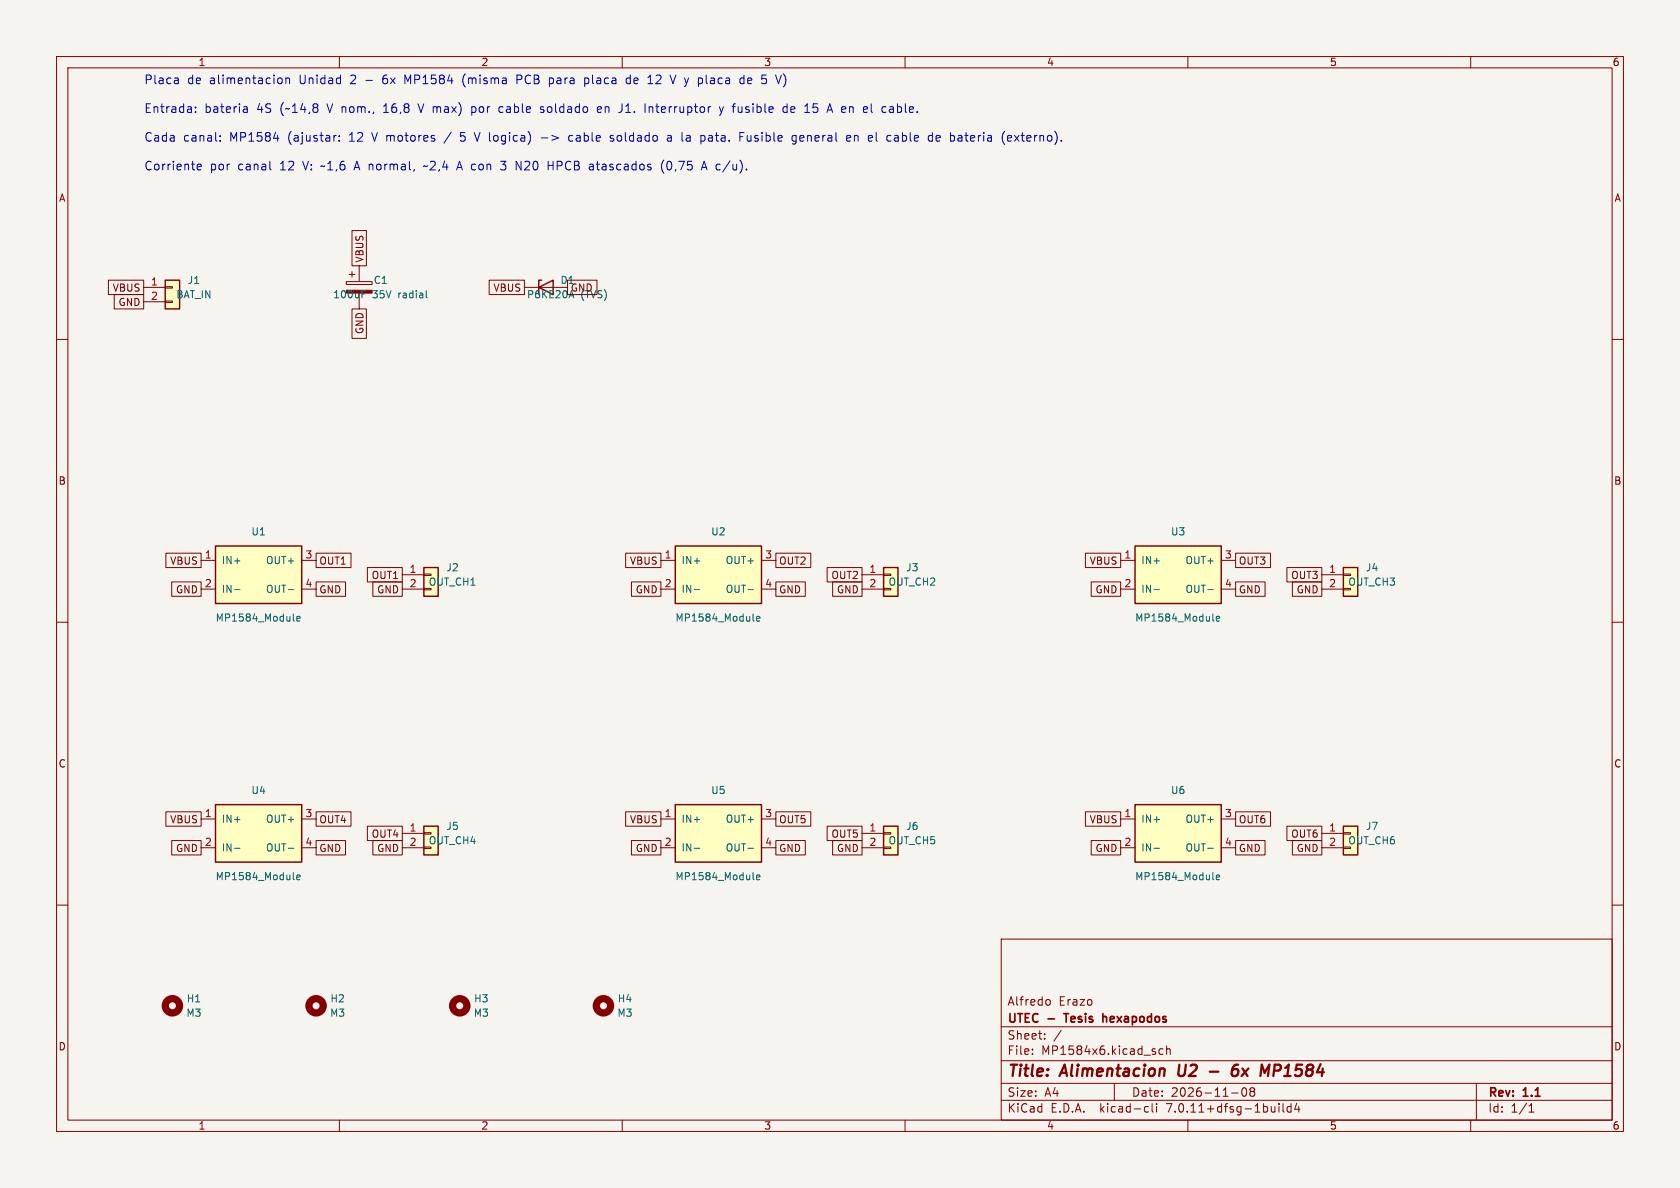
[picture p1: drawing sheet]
<svg xmlns="http://www.w3.org/2000/svg" width="297mm" height="210mm" viewBox="0 0 297 210" stroke-linecap="round" stroke-linejoin="round" font-family="sans-serif">
<path d="M0 0h297v210h-297z" fill="#f5f4ef" stroke="#f5f4ef" stroke-width=".18"/>
<g fill="none" stroke="#840000" stroke-width=".18">
<path d="M10 10h277v190h-277zM12 12h273v186h-273zM60 10v2M110 10v2M160 10v2M210 10v2M260 10v2M10 60h2M19.2 49.5h6.2v2.6h-6.2zM20.2 52.1h5.2v2.5h-5.2zM25.4 50.8h3.8M25.4 53.3h3.8"/>
<path d="M29.2 53.2h1.3v.3h-1.3zM29.2 50.7h1.3v.2h-1.3zM61.2 49.8h4.6v.5h-4.6zM61.7 48.5h1M62.2 54.6h2.6v5.2h-2.6zM62.2 40.8h2.6v6.2h-2.6zM62.2 48v1M63.5 47v2.8M63.5 51.8v2.8M86.5 49.5h6.2v2.6h-6.2zM92.7 50.8h7.6M100.3 49.5h5.2v2.6h-5.2z"/>
<path d="M285 60h2M29.3 97.8h6.3v2.5h-6.3zM35.6 99.1h2.5M53.3 99.1h2.6M55.9 97.8h6.2v2.5h-6.2zM110.6 97.8h6.2v2.5h-6.2zM116.8 99.1h2.6M134.6 99.1h2.6M137.2 97.8h6.1v2.5h-6.1zM191.9 97.8h6.2v2.5h-6.2zM198.1 99.1h2.6M215.9 99.1h2.5"/>
<path d="M218.4 97.8h6.2v2.5h-6.2zM10 110h2M30.4 102.9h5.2v2.5h-5.2zM35.6 104.1h2.5M53.3 104.1h2.6M55.9 102.9h5.2v2.5h-5.2zM64.9 100.3h6.2v2.6h-6.2zM65.9 102.9h5.2v2.5h-5.2zM71.1 101.6h3.8M71.1 104.1h3.8M74.9 104h1.3v.3h-1.3zM74.9 101.5h1.3v.2h-1.3z"/>
<path d="M111.6 102.9h5.2v2.5h-5.2zM116.8 104.1h2.6M134.6 104.1h2.6M137.2 102.9h5.2v2.5h-5.2zM146.2 100.3h6.2v2.6h-6.2zM147.2 102.9h5.2v2.5h-5.2zM152.4 101.6h3.8M152.4 104.1h3.8M156.2 104h1.3v.3h-1.3zM156.2 101.5h1.3v.2h-1.3zM192.9 102.9h5.2v2.5h-5.2zM198.1 104.1h2.6"/>
<path d="M215.9 104.1h2.5M218.4 102.9h5.2v2.5h-5.2zM227.5 100.3h6.2v2.6h-6.2zM228.5 102.9h5.2v2.5h-5.2zM233.7 101.6h3.8M233.7 104.1h3.8M237.5 104h1.3v.3h-1.3zM237.5 101.5h1.3v.2h-1.3zM285 110h2M10 160h2M29.3 143.5h6.3v2.6h-6.3zM30.4 148.6h5.2v2.5h-5.2z"/>
<path d="M35.6 149.9h2.5M35.6 144.8h2.5M53.3 149.9h2.6M53.3 144.8h2.6M55.9 143.5h6.2v2.6h-6.2zM55.9 148.6h5.2v2.5h-5.2zM64.9 146h6.2v2.6h-6.2zM65.9 148.6h5.2v2.5h-5.2zM71.1 147.3h3.8M71.1 149.9h3.8M74.9 149.7h1.3v.3h-1.3zM74.9 147.2h1.3v.2h-1.3z"/>
<path d="M110.6 143.5h6.2v2.6h-6.2zM111.6 148.6h5.2v2.5h-5.2zM116.8 149.9h2.6M116.8 144.8h2.6M134.6 149.9h2.6M134.6 144.8h2.6M137.2 143.5h6.1v2.6h-6.1zM137.2 148.6h5.2v2.5h-5.2zM146.2 146h6.2v2.6h-6.2zM147.2 148.6h5.2v2.5h-5.2zM152.4 147.3h3.8M152.4 149.9h3.8"/>
<path d="M156.2 149.7h1.3v.3h-1.3zM156.2 147.2h1.3v.2h-1.3zM191.9 143.5h6.2v2.6h-6.2zM192.9 148.6h5.2v2.5h-5.2zM198.1 149.9h2.6M198.1 144.8h2.6M215.9 149.9h2.5M215.9 144.8h2.5M218.4 143.5h6.2v2.6h-6.2zM218.4 148.6h5.2v2.5h-5.2zM227.5 146h6.2v2.6h-6.2zM228.5 148.6h5.2v2.5h-5.2z"/>
<path d="M233.7 147.3h3.8M233.7 149.9h3.8M237.5 149.7h1.3v.3h-1.3zM237.5 147.2h1.3v.2h-1.3zM285 160h2M177 166h108v32h-108zM185.2 176.7l.3 .1 .2 .2-.1 .6-.4 .1M60 198v2M110 198v2M160 198v2M177 194.5h108M177 191.5h108"/>
<path d="M177 187.5h108M177 181.5h108M182.5 186.3v.1M182.5 185.5v.1M184.7 183.6v.1M184.7 182.8v.1M187.6 182.1l-1.3 2M197 191.5v3M202.6 195.6l.4 .1M203 196.5l-.4 .1M203.7 195.1v1.3l.2 .2M204.5 195.1v.1"/>
<path d="M204.5 195.6v1M205.6 185.5l-.4-.1-.3 .3v.4l.1 .2h.6M206.2 185.5l.3-.1 .3 .1 .1 .9M206.2 184.9v1.5M210 198v2M217.7 193.2h1.2M219.7 192.4l.2-.1a.81 .81 0 0 1 .6 .6 .81 .81 0 0 1-.3 .8l-.2 .1a.81 .81 0 0 1-.3-1.4zM221.2 192.9l-.2-.2 .2-.4 .5 .1 .1 .2-.3 .3M221.2 192.9l-.2 .3v.3l.2 .3 .5-.1 .1-.2-.1-.4-.2-.2M221.2 192.9h.3M226.1 195.1v.1M226.1 195.6v1"/>
<path d="M226.8 195.1v1.3l.2 .2M228.2 195.7l-.4-.1-.3 .3v.4l.2 .2h.5M228.2 195.1v1.5M229.2 195l-.3 1.1h.9M229.6 195.6v1M260 198v2M261 191.5v6.5M270.3 196.6h.9M270.3 195.5l.4-.4v1.5"/>
</g>
<path d="M208.5 188.2l-.2 1.6 .3 .4M213.9 189.4h1.5M218.9 188.2a.91 .91 0 0 0-1.1 .9l-.1 .7 .2 .3a.66 .66 0 0 0 1-.3v-.4l-.1-.3a.66 .66 0 0 0-1 .3M220.7 188.9l-1.2 1.3M225.2 189.3h.8M225.4 188.2l-.3 2" fill="none" stroke="#840000" stroke-width=".4"/>
<path d="M188.1 179.2h.8M195 179.2v1.5M195 179.8l.2-.1 .4 .1v.9" fill="none" stroke="#840000" stroke-width=".3"/>
<g fill="none" stroke="#840000" stroke-width="1.3">
<circle cx="30.5" cy="177.8" r="1.27"/>
<circle cx="55.9" cy="177.8" r="1.27"/>
<circle cx="81.3" cy="177.8" r="1.27"/>
<circle cx="106.7" cy="177.8" r="1.27"/>
</g>
<g fill="#ffffc2" stroke="#ffffc2" stroke-width=".18">
<path d="M156.2 146.1h2.5v5h-2.5z"/>
<path d="M119.4 142.2h15.2v10.2h-15.2z"/>
<path d="M237.5 146.1h2.5v5h-2.5z"/>
<path d="M237.5 100.3h2.5v5.1h-2.5z"/>
<path d="M200.7 142.2h15.2v10.2h-15.2z"/>
<path d="M200.7 96.5h15.2v10.2h-15.2z"/>
<path d="M156.2 100.3h2.5v5.1h-2.5z"/>
<path d="M119.4 96.5h15.2v10.2h-15.2z"/>
<path d="M38.1 142.2h15.2v10.2h-15.2z"/>
<path d="M38.1 96.5h15.2v10.2h-15.2z"/>
<path d="M29.2 49.5h2.5v5.1h-2.5z"/>
<path d="M74.9 146.1h2.6v5h-2.6z"/>
<path d="M74.9 100.3h2.6v5.1h-2.6z"/>
</g>
<g fill="none" stroke="#840000" stroke-width=".25">
<path d="M29.2 49.5h2.5v5.1h-2.5zM95.2 50.8l2.6-1.3v2.6zM95.8 49.5h-.6v2.6M38.1 96.5h15.2v10.2h-15.2zM119.4 96.5h15.2v10.2h-15.2zM200.7 96.5h15.2v10.2h-15.2zM74.9 100.3h2.6v5.1h-2.6zM156.2 100.3h2.5v5.1h-2.5zM237.5 100.3h2.5v5.1h-2.5zM38.1 142.2h15.2v10.2h-15.2zM74.9 146.1h2.6v5h-2.6zM119.4 142.2h15.2v10.2h-15.2z"/>
<path d="M156.2 146.1h2.5v5h-2.5zM200.7 142.2h15.2v10.2h-15.2zM237.5 146.1h2.5v5h-2.5z"/>
</g>
<g fill="none" stroke="#006464" stroke-width=".18">
<path d="M64 52h.4M64 51.4h.6M75.4 51.4v1.1l.1 .1M101 51.4l.4 1.2M41.5 104.2h.9M51 104.2h.9M51.9 109.7l.1 .1M52.5 109.4l.6-.1-.1-.3h-.4l-.1 .1v.6h.5M122.7 104.2h1M132.2 104.2h1M133.2 109.7l.1 .1M133.7 109.4l.6-.1v-.3h-.4l-.2 .1 .1 .6h.5"/>
<path d="M204 104.2h1M213.5 104.2h1M214.5 109.7l.1 .1M215 109.4l.6-.1v-.3h-.4l-.2 .1 .1 .6h.5M41.5 150h.9M51 150h.9M51.9 155.5h.1M52.5 155.1l.6-.1-.1-.3h-.4l-.1 .2v.6h.5M122.7 150h1M132.2 150h1M133.2 155.5h.1M133.7 155.1l.6-.1v-.3h-.4l-.2 .2 .1 .6h.5"/>
<path d="M204 150h1M213.5 150h1M214.5 155.5h.1M215 155.1l.6-.1v-.3h-.4l-.2 .2 .1 .6h.5"/>
</g>
<path d="M61.2 51.3h4.6v.5h-4.6z" fill="#840000" stroke="#840000" stroke-width=".18"/>
<g fill="none" stroke="#0000c2" stroke-width=".18">
<path d="M31.3 13.8l.2 .2v.8M31.5 14.7l-.1 .1M31.5 14.1l-.1 .1M34.6 19.7v.2M34.6 18.9v.2M43.2 18.9h.3l.2 .2v.8M43.7 19.8l-.5 .1M43.7 19.2l-.5 .1M49.6 13.8l.3 .3v.4l-.3 .3M50.5 13.9l.3-.1 .3 .1 .1 .9M50.5 13.8v1M72.1 14.4l-.5-1.1v1.5"/>
<path d="M73.9 18.4l.5 1.5M82 13.3l-.2 .8 .2 1M83.4 19.8l.4 .1M83.4 18.9v1.5M83.8 18.9h-.4M88.8 18.9h-.3l-.3 .2 .1 .6 .5 .2M91.4 14.1h.6M92 13.3h-.6v1.5M96.1 18.9h-.4l-.2 .2 .7 .5M96.2 19.7l-.2 .2-.5-.1M97.3 13.8l.4 .1M97.7 14.7l-.4 .1"/>
<path d="M103.4 13.9l.4-.1 .2 .1M103.4 13.8v1.5M104 14.7l-.2 .1-.4-.1M105.6 19.4l.7-.2v-.3h-.5l-.2 .2 .1 .7h.6M111.4 13.9l-.4-.1-.3 .3v.4l.1 .2h.6M111.4 13.3v1.5M114.5 14.8h.9M114.8 18.9v1M115.2 18.9l-.4 .1M119.5 13.3l-.5 1.5M127.2 18.9l.3 1M127.5 19.9l-.1 .3-.2 .2"/>
<path d="M127.9 18.9l-.4 1M131.1 13.8l.4 .1M131.5 14.7l-.4 .1M131.5 13.3v1.5M132.4 13.8l-.2 .2v.6l.2 .2M132.9 14.1l-.7 .2M138.8 13.5l.1 .6-.1 .8M139.1 18.9h-.4l-.3 .2v.5l.2 .2h.5M139.1 18.4v1.5M140 18.9l-.2 .2v.6l.2 .2M140.5 19.2l-.7 .2M143.7 19.7l.6 .2"/>
<path d="M144.5 18.4h-.7l-.1 .7 .6-.2M157.4 18.9h.3l.2 .2v.8M157.9 19.8l-.5 .1M157.9 19.2l-.5 .1M34.9 29.5l.7-.1-.1-.3-.4-.1-.2 .2v.8h.6M38.9 24.8v.2M38.9 24v.2M47.8 30h.1M48.4 24.4h.9M59.5 23.9l-.3 .1M60 24v.2M60 24.8v.2"/>
<path d="M74.8 29.5l.3-.2 .3 .2M79.8 23.4l-1.3 1.9M80.9 29.6h.7M81.2 28.5l-.5 1.5M81.4 24.8l.2 .2M82.2 23.4h-.7l-.1 .8 .2-.2M83.8 23.4l.6 1.6M88.5 29.9l.2 .1h.6M88.5 28.5h.9l-.5 .6 .4 .1M91.2 28.5l.9 1.5M95.7 24.4h1.1M96.9 29.2h.9"/>
<path d="M97.8 28.5v1.5M101.3 24l-.5-.1-.3 .3v.5l.2 .2h.6M108.4 24l-.3-.1-.2 .3v.2l.5 .1v.4h-.5M117.4 28.3a1.75 1.75 0 0 0 0 2.3M118 24h.6l.1 1M118.2 28.5a.95 .95 0 0 0 0 1.5M118.7 24.3l-.5 .1a.3 .3 0 0 0-.3 .3 .3 .3 0 0 0 .3 .3l.5-.1M121.5 23.9h.3M121.5 24.4h.4M121.5 25h.4M124 30l.5-1.5 .5 1.5M124.1 29.6h.8"/>
<path d="M125.3 24.4v.5M130.8 23.4h.7M130.8 24.2h.5M132.1 23.9v.8l.1 .2 .3 .1M140.3 23.9l.4 .1M140.7 24.9l-.4 .1M140.7 23.9v1.3l-.1 .2-.4 .1M141.9 23.9h-.3l-.2 .3 .1 .7 .4 .1M142.1 24.3l-.7 .1M149.9 23.9l.4 .1 .1 .3-.7 .1M150.3 24.9l-.4 .1M151 23.9v1.1"/>
<path d="M151.6 24l-.3-.1-.3 .2M158.3 23.9h.3l.2 .3v.8M158.8 24.3l-.5 .1M158.8 24.9l-.5 .1M165.5 24.4l.7-.1-.1-.3-.4-.1-.2 .3 .1 .7h.5M178.2 24l.4-.1 .2 .4-.7 .1M178.2 24.9h.6M179.4 23.9l.8 1.1M180.2 23.9l-.8 1.1"/>
</g>
<g font-size="2.8" fill="#840000">
<text x="178" y="190.9">Title:</text>
<text x="187.7" y="190.9">Alimentacion</text>
<text x="209.1" y="190.9">U2</text>
<text x="220.3" y="190.9">6x</text>
<text x="226.1" y="190.9">MP1584</text>
</g>
<g font-size="2.1" fill="#0000c2">
<text x="25.4" y="15">Placa</text>
<text x="33.1" y="15">de</text>
<text x="37.1" y="15">alimentacion</text>
<text x="53.1" y="15">Unidad</text>
<text x="62.2" y="15">2</text>
<text x="65" y="15">-</text>
<text x="68.2" y="15">6x</text>
<text x="72.2" y="15">MP1584</text>
<text x="82.6" y="15">(misma</text>
<text x="92.3" y="15">PCB</text>
<text x="98.2" y="15">para</text>
<text x="104.6" y="15">placa</text>
<text x="112.1" y="15">de</text>
<text x="116.1" y="15">12</text>
<text x="120.4" y="15">V y placa</text>
<text x="133" y="15">de</text>
<text x="137" y="15">5</text>
<text x="25.4" y="20.1">Entrada:</text>
<text x="36.1" y="20.1">bateria</text>
<text x="45.4" y="20.1">4S</text>
<text x="49.7" y="20.1">(~14,8</text>
<text x="58.2" y="20.1">V nom.,</text>
<text x="68.3" y="20.1">16,8</text>
<text x="74.7" y="20.1">V max)</text>
<text x="84.3" y="20.1">por</text>
<text x="89.3" y="20.1">cable</text>
<text x="96.8" y="20.1">soldado</text>
<text x="107.1" y="20.1">en</text>
<text x="111.1" y="20.1">J1.</text>
<text x="115.7" y="20.1">Interruptor</text>
<text x="129.1" y="20.1">y fusible</text>
<text x="140.6" y="20.1">de</text>
<text x="144.6" y="20.1">15</text>
<text x="148.8" y="20.1">A en</text>
<text x="155.5" y="20.1">el</text>
<text x="158.9" y="20.1">cable.</text>
<text x="25.4" y="25.2">Cada</text>
<text x="32.4" y="25.2">canal:</text>
<text x="40.7" y="25.2">MP1584</text>
<text x="51" y="25.2">(ajustar:</text>
<text x="62" y="25.2">12</text>
<text x="66.2" y="25.2">V motores</text>
<text x="82.2" y="25.2">5</text>
<text x="85" y="25.2">V logica)</text>
<text x="96.9" y="25.2">-&gt;</text>
<text x="102" y="25.2">cable</text>
<text x="109.5" y="25.2">soldado</text>
<text x="119.7" y="25.2">a</text>
<text x="122.4" y="25.2">la</text>
<text x="125.9" y="25.2">pata.</text>
<text x="132.9" y="25.2">Fusible</text>
<text x="142.4" y="25.2">general</text>
<text x="152.2" y="25.2">en</text>
<text x="156.2" y="25.2">el</text>
<text x="159.6" y="25.2">cable</text>
<text x="167.1" y="25.2">de</text>
<text x="171.1" y="25.2">bateria</text>
<text x="180.4" y="25.2">(externo).</text>
<text x="25.4" y="30.2">Corriente</text>
<text x="37.1" y="30.2">por</text>
<text x="42.1" y="30.2">canal</text>
<text x="49.7" y="30.2">12</text>
<text x="53.9" y="30.2">V: ~1,6</text>
<text x="63.3" y="30.2">A normal,</text>
<text x="75.8" y="30.2">~2,4</text>
<text x="81.9" y="30.2">A con</text>
<text x="89.9" y="30.2">3</text>
<text x="92.6" y="30.2">N20</text>
<text x="98.4" y="30.2">HPCB</text>
<text x="105.9" y="30.2">atascados</text>
<text x="118.8" y="30.2">(0,75</text>
<text x="126.2" y="30.2">A c/u).</text>
</g>
<g font-size="2.1" fill="#840000">
<text x="178" y="178">Alfredo</text>
<text x="187.2" y="178">Erazo</text>
<text x="178" y="184">Sheet:</text>
<text x="178" y="181.2">UTEC</text>
<text x="185.3" y="181.2">-</text>
<text x="188.9" y="181.2">Tesis</text>
<text x="196.2" y="181.2">hexapodos</text>
<text x="178" y="186.7">File:</text>
<text x="184.1" y="186.7">MP1584x6.kicad_sch</text>
<text x="178" y="196.9">KiCad</text>
<text x="178" y="194.1">Size:</text>
<text x="184.7" y="194.1">A4</text>
<text x="185.7" y="196.9">E.D.A.</text>
<text x="194.6" y="196.9">kicad-cli</text>
<text x="200" y="194.1">Date:</text>
<text x="206.5" y="196.9">7.0.11+dfsg-1build4</text>
<text x="207" y="194.1">2026-11-08</text>
<text x="263" y="194.3">Rev:</text>
<text x="263" y="196.9">Id:</text>
<text x="267.1" y="196.9">1/1</text>
<text x="269.4" y="194.3">1.1</text>
</g>
<g font-size="1.8" fill="#840000">
<text x="35" y="11.9">1</text>
<text x="85" y="11.9">2</text>
<text x="135" y="11.9">3</text>
<text x="185" y="11.9">4</text>
<text x="235" y="11.9">5</text>
<text x="285" y="11.9">6</text>
<text x="10.3" y="35.9">A</text>
<text x="285.3" y="35.9">A</text>
<text x="64.5" y="46.5" transform="rotate(-90 64.5 46.5)">VBUS</text>
<text x="19.8" y="51.8">VBUS</text>
<text x="87.1" y="51.8">VBUS</text>
<text x="99" y="50.4">D1</text>
<text x="100.8" y="51.8">GND</text>
<text x="20.8" y="54.3">GND</text>
<text x="64.5" y="59.2" transform="rotate(-90 64.5 59.2)">GND</text>
<text x="10.3" y="85.9">B</text>
<text x="285.3" y="85.9">B</text>
<text x="30" y="100">VBUS</text>
<text x="56.4" y="100">OUT1</text>
<text x="111.3" y="100">VBUS</text>
<text x="137.6" y="100">OUT2</text>
<text x="192.5" y="100">VBUS</text>
<text x="218.9" y="100">OUT3</text>
<text x="31" y="105.1">GND</text>
<text x="56.4" y="105.1">GND</text>
<text x="65.6" y="102.6">OUT1</text>
<text x="66.6" y="105.1">GND</text>
<text x="112.3" y="105.1">GND</text>
<text x="137.6" y="105.1">GND</text>
<text x="146.9" y="102.6">OUT2</text>
<text x="147.9" y="105.1">GND</text>
<text x="193.6" y="105.1">GND</text>
<text x="218.9" y="105.1">GND</text>
<text x="228.2" y="102.6">OUT3</text>
<text x="229.1" y="105.1">GND</text>
<text x="10.3" y="135.9">C</text>
<text x="285.3" y="135.9">C</text>
<text x="30" y="145.7">VBUS</text>
<text x="56.4" y="145.7">OUT4</text>
<text x="65.6" y="148.3">OUT4</text>
<text x="111.3" y="145.7">VBUS</text>
<text x="137.6" y="145.7">OUT5</text>
<text x="146.9" y="148.3">OUT5</text>
<text x="192.5" y="145.7">VBUS</text>
<text x="218.9" y="145.7">OUT6</text>
<text x="228.2" y="148.3">OUT6</text>
<text x="31" y="150.8">GND</text>
<text x="56.4" y="150.8">GND</text>
<text x="66.6" y="150.8">GND</text>
<text x="112.3" y="150.8">GND</text>
<text x="137.6" y="150.8">GND</text>
<text x="147.9" y="150.8">GND</text>
<text x="193.6" y="150.8">GND</text>
<text x="218.9" y="150.8">GND</text>
<text x="229.1" y="150.8">GND</text>
<text x="10.3" y="185.9">D</text>
<text x="285.3" y="185.9">D</text>
<text x="35" y="199.9">1</text>
<text x="85" y="199.9">2</text>
<text x="135" y="199.9">3</text>
<text x="185" y="199.9">4</text>
<text x="235" y="199.9">5</text>
<text x="285" y="199.9">6</text>
</g>
<g font-size="1.8" fill="#a90000">
<text x="26.6" y="50.5">1</text>
<text x="26.6" y="53.1">2</text>
<text x="36.1" y="98.8">1</text>
<text x="53.9" y="98.8">3</text>
<text x="72.3" y="101.3">1</text>
<text x="117.4" y="98.8">1</text>
<text x="135.2" y="98.8">3</text>
<text x="153.6" y="101.3">1</text>
<text x="198.7" y="98.8">1</text>
<text x="216.5" y="98.8">3</text>
<text x="234.9" y="101.3">1</text>
<text x="36.1" y="103.9">2</text>
<text x="53.9" y="103.9">4</text>
<text x="72.3" y="103.9">2</text>
<text x="117.4" y="103.9">2</text>
<text x="135.2" y="103.9">4</text>
<text x="153.6" y="103.9">2</text>
<text x="198.7" y="103.9">2</text>
<text x="216.5" y="103.9">4</text>
<text x="234.9" y="103.9">2</text>
<text x="36.1" y="144.5">1</text>
<text x="36.1" y="149.6">2</text>
<text x="53.9" y="144.5">3</text>
<text x="53.9" y="149.6">4</text>
<text x="72.3" y="147.1">1</text>
<text x="72.3" y="149.6">2</text>
<text x="117.4" y="144.5">1</text>
<text x="117.4" y="149.6">2</text>
<text x="135.2" y="144.5">3</text>
<text x="135.2" y="149.6">4</text>
<text x="153.6" y="147.1">1</text>
<text x="153.6" y="149.6">2</text>
<text x="198.7" y="144.5">1</text>
<text x="198.7" y="149.6">2</text>
<text x="216.5" y="144.5">3</text>
<text x="216.5" y="149.6">4</text>
<text x="234.9" y="147.1">1</text>
<text x="234.9" y="149.6">2</text>
</g>
<g font-size="1.8" fill="#006464">
<text x="31.1" y="52.9">BAT_IN</text>
<text x="33.1" y="50.4">J1</text>
<text x="58.8" y="52.9">100uF</text>
<text x="65.8" y="52.9">35V</text>
<text x="66" y="50.4">C1</text>
<text x="70.5" y="52.9">radial</text>
<text x="93.1" y="52.9">P6KE20A</text>
<text x="102.6" y="52.9">(TVS)</text>
<text x="44.3" y="94.8">U1</text>
<text x="125.6" y="94.8">U2</text>
<text x="206.9" y="94.8">U3</text>
<text x="39.1" y="99.9">IN+</text>
<text x="46.9" y="99.9">OUT+</text>
<text x="78.8" y="101.2">J2</text>
<text x="120.4" y="99.9">IN+</text>
<text x="128.2" y="99.9">OUT+</text>
<text x="160.1" y="101.2">J3</text>
<text x="201.7" y="99.9">IN+</text>
<text x="209.5" y="99.9">OUT+</text>
<text x="241.4" y="101.2">J4</text>
<text x="39.1" y="105">IN-</text>
<text x="46.9" y="105">OUT-</text>
<text x="75.7" y="103.7">OUT_CH1</text>
<text x="120.4" y="105">IN-</text>
<text x="128.2" y="105">OUT-</text>
<text x="157" y="103.7">OUT_CH2</text>
<text x="201.7" y="105">IN-</text>
<text x="209.5" y="105">OUT-</text>
<text x="238.3" y="103.7">OUT_CH3</text>
<text x="38" y="110.1">MP1584_Module</text>
<text x="119.3" y="110.1">MP1584_Module</text>
<text x="200.6" y="110.1">MP1584_Module</text>
<text x="44.3" y="140.6">U4</text>
<text x="125.6" y="140.6">U5</text>
<text x="206.9" y="140.6">U6</text>
<text x="39.1" y="145.6">IN+</text>
<text x="46.9" y="145.6">OUT+</text>
<text x="75.7" y="149.5">OUT_CH4</text>
<text x="78.8" y="146.9">J5</text>
<text x="120.4" y="145.6">IN+</text>
<text x="128.2" y="145.6">OUT+</text>
<text x="157" y="149.5">OUT_CH5</text>
<text x="160.1" y="146.9">J6</text>
<text x="201.7" y="145.6">IN+</text>
<text x="209.5" y="145.6">OUT+</text>
<text x="238.3" y="149.5">OUT_CH6</text>
<text x="241.4" y="146.9">J7</text>
<text x="38" y="155.8">MP1584_Module</text>
<text x="39.1" y="150.7">IN-</text>
<text x="46.9" y="150.7">OUT-</text>
<text x="119.3" y="155.8">MP1584_Module</text>
<text x="120.4" y="150.7">IN-</text>
<text x="128.2" y="150.7">OUT-</text>
<text x="200.6" y="155.8">MP1584_Module</text>
<text x="201.7" y="150.7">IN-</text>
<text x="209.5" y="150.7">OUT-</text>
<text x="32.9" y="179.9">M3</text>
<text x="32.9" y="177.4">H1</text>
<text x="58.3" y="179.9">M3</text>
<text x="58.3" y="177.4">H2</text>
<text x="83.7" y="179.9">M3</text>
<text x="83.7" y="177.4">H3</text>
<text x="109.1" y="179.9">M3</text>
<text x="109.1" y="177.4">H4</text>
</g>
</svg>
